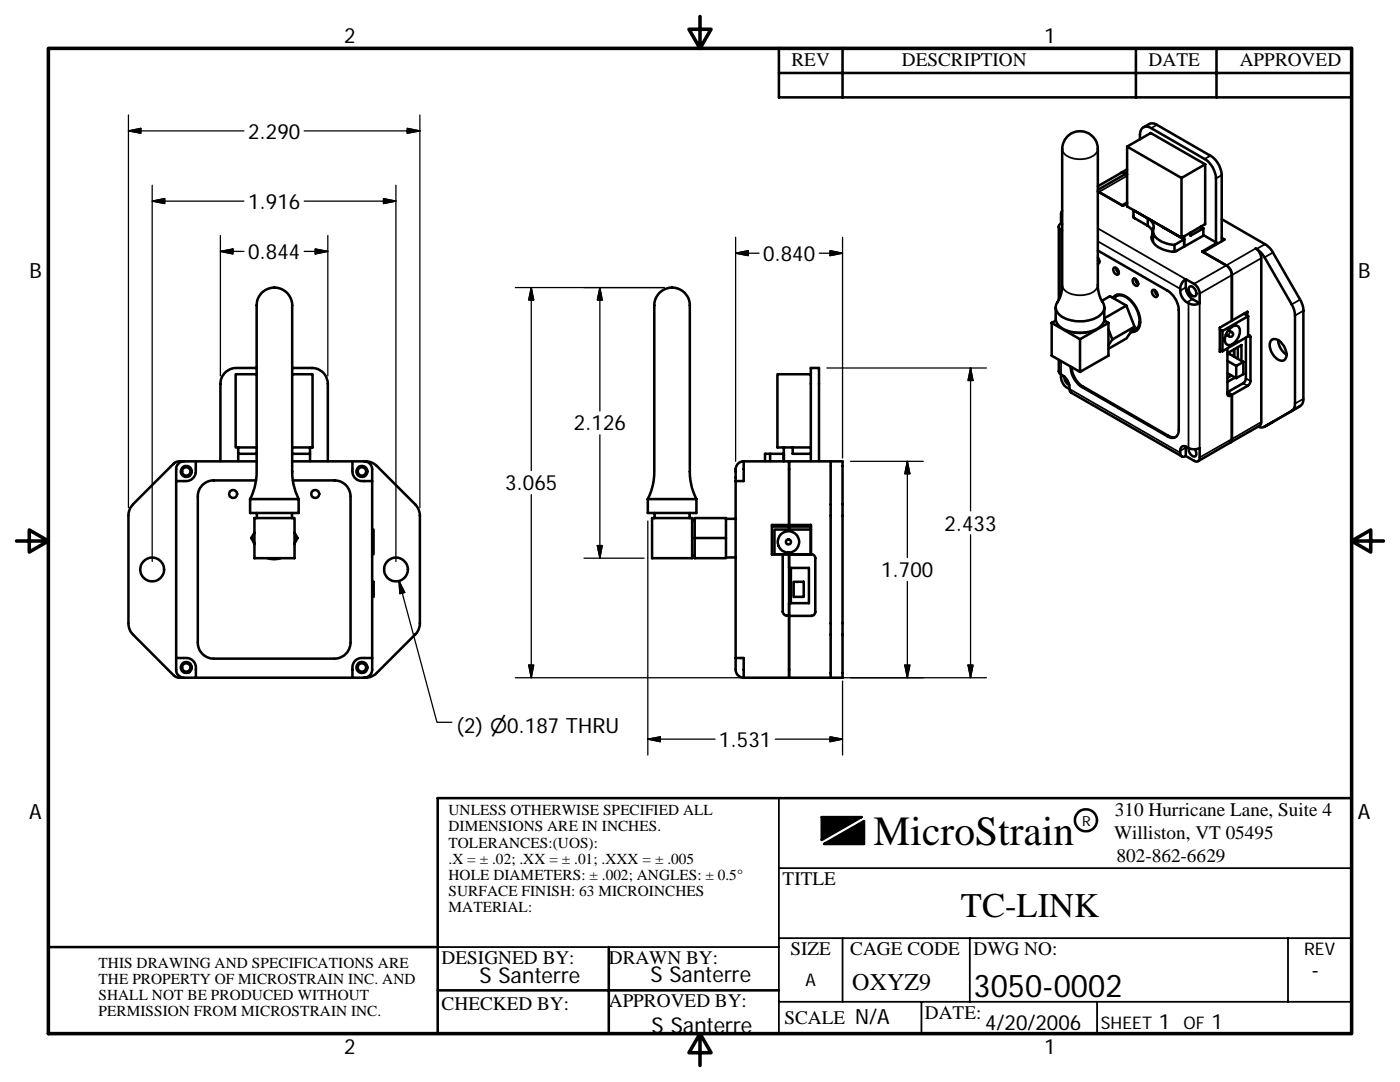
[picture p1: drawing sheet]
<svg xmlns="http://www.w3.org/2000/svg" width="279mm" height="216mm" viewBox="0 0 279 216" stroke-linecap="round" stroke-linejoin="round" font-family="sans-serif">
<g fill="none" stroke="#000" stroke-width=".51">
<path d="M155.4 9.5v9.9h114.3v-9.9M155.4 14.6h114.3M168.1 9.5v9.9M226.7 9.7v9.7M242.8 9.7v9.7M213 27.3a3.5 3.5 0 0 1 3.8-.9 3.5 3.5 0 0 1 2.3 3.3v27.2a7.9 7.9 0 0 0 1.2 4 2.11 2.11 0 0 1-1.2 2.3 7.3 7.3 0 0 1-7.8-.5 1.89 1.89 0 0 1-.1-2.7l.5-1.1 .3-1.5v-27.7a3.7 3.7 0 0 1 1-2.4zM219.1 38.2l.2 .1M219.3 38.3l4.6 2.7 1-.6M219.3 38.3l4.8 2.8 .8-.5M223.7 34.5l.5-.1 .7 .4M223.7 34.5l-4.6 2.7M224.9 34.8h-.5l-5.3 3.1"/>
<path d="M224.9 33.8l-1.2 .7M224.9 29.3v11.9l10.9 6.3M227.5 27.8v-.9a1.38 1.38 0 0 1 .7-1.5 1.38 1.38 0 0 1 1.5 .2l10.7 6.1a4.9 4.9 0 0 1 2.3 3.9v12.7M228.2 25.4l1.3-.7 1.1 .1 11 6.3a4.9 4.9 0 0 1 2.2 3.8v13.3M235.8 35.5v12M240.5 32.8l-10.8-6.3-4.8 2.8 10.9 6.2M240.5 32.8v11.9l-4.7 2.8M240.5 32.8l-4.7 2.7M211.3 45.2v14.6M211.8 44.6a.74 .74 0 0 0-.5 .8 .74 .74 0 0 0 .7 .6M211.8 44.6l.2 .1M212 42l-.2 .7v1.9"/>
<path d="M219.1 51.4a.68 .68 0 0 1 0 1.2M219.1 50l13.9 8a4.9 4.9 0 0 1 2.2 3.9v23.9a1.36 1.36 0 0 1-.6 1.4 1.36 1.36 0 0 1-1.6-.1l-17.1-9.9a4.9 4.9 0 0 1-2.2-4M219.1 51.9l.3 .3M222.1 59.4a1.91 1.91 0 0 1 2.9-.1 5.7 5.7 0 0 1 2.3 6.1l-.6 .7-.9 .2M222.1 59.5a2.47 2.47 0 0 1 3.5 .5 5.6 5.6 0 0 1 1.7 4.8l-.1 .3a2.51 2.51 0 0 1-1.6 1.2M222.3 53.4a.87 .87 0 0 1 .8 .5 .87 .87 0 0 1 0 .9 .92 .92 0 0 1-.8-1.4zM222.7 53.4l.3 .8 .3 .3M222.9 58.8l-.3 .4M226.2 55.6a.89 .89 0 0 1 .8 .5 .89 .89 0 0 1 0 .9 .95 .95 0 0 1-.8-1.4zM226.2 41.9l4.3 2.5M226.2 43l.1 .4 3 1.8 .6 .7 .1 .5M226.2 41.9v1.5"/>
<path d="M226.6 55.6l.1 .6 .5 .5M229.1 45.1v-1.5l7.2 4.2-4.3-2.5M229.1 43.6a1.92 1.92 0 0 1 1.1 1.8l-.1 2.9M230 57.9a.82 .82 0 0 1 .9 .4 .82 .82 0 0 1-.2 1 1.02 1.02 0 0 1-.7-1.4zM230 46.4a2.61 2.61 0 0 0 2.1 3.4l2 .4h.5l5.7-3.2 2.6 1.5M230 46.4l-.1 1.5M230.1 46.4a4.6 4.6 0 0 0 4.3 2.5v1.3M230.4 57.9l.2 .6 .4 .4M234.4 48.9l1.9-1.1v1.4M236.3 47.1v2.1M236.6 55.7a2.79 2.79 0 0 0-.7 3.6 2.79 2.79 0 0 0 3.5 1.2M236.6 55.7v1.7a3 3 0 0 0 1.4 2.3l1.4 .8"/>
<path d="M236.6 55.7l1.7 .9a2.35 2.35 0 0 1 1.1 2v1.9M237.3 57.3a1.13 1.13 0 0 1 1.5 1.3 .52 .52 0 0 1-.4 .5 .52 .52 0 0 1-.6-.3 1.34 1.34 0 0 1-.5-1.5zM239.6 45.2l.6 .4M240.2 45.6l-2.6 1.4v-.6M240.2 45.6v1.4M242.9 48.5l-3 1.7 4.8 2.8a2.49 2.49 0 0 1 1.2 1.9v9.1M242.9 48.5v.2M243.8 47.5l.6 .3-4.3 2.5M243.8 43.7l9 5.2 .5 .5 .5 .6 5.7 9.8 .5 1.1 .1 .7v18.3l-.1 .6-.3 .4-1.9 1.1 .5-.6 .1-.9v-18.2l-.6-1.6-5.4-9.3-.8-1-1-.8a2.49 2.49 0 0 1 1.1 1.9v33.1l-.3 .4-5.9 3.3M51.2 74.7h-4.2v14.6h4.2M51.2 73.4h-4a3.1 3.1 0 0 0-3.2 3.2v15.5M58.3 74.7h4.1v14.6h-4.1"/>
<path d="M58.3 73.4h4a3.1 3.1 0 0 1 3.1 3.2v15.5M161.8 74.7h-6.6v14.6h6.6M209.9 64.4l5.6 3.3M209.9 64.4v6.6l5.6 3.2M210.7 61.3v2.3a2.96 2.96 0 0 0 2.6 2.5 7 7 0 0 0 6.6-1.3l.4-.6 .1-.6M210.7 64l-.8 .4M211.3 71.8v2.5l.5 .4M211.8 74.7a3.1 3.1 0 0 1 1.6 2.9M211.8 74.7a2.76 2.76 0 0 0 1.6 2.9M212.4 75.2a1.59 1.59 0 0 0 1 1.6M213.4 77.6l.1 .4 .3 .3 22.1 12.8M213.9 73.3a5 5 0 0 0 2.2 3.8l17.1 9.9 .8 .2h.7"/>
<path d="M214.2 66.3l1.3 .1 1.3-.1M215.5 67.7l5.7-3.3v6.6l-5.7 3.2M215.5 67.7v6.5M219.9 60l1.6-.9 3.3 1.9-4.4 2.5M220.4 64l.8 .4M220.4 63.6l.2 .5M220.4 61.3v2.3M221.2 65.7l.8 2M222 67.7l-.8 1.2M224.8 61l1.6 4.2-4.4 2.5M226.4 65.2l-1.6 2.3-3.6 2.1M226.9 65.9h-.6"/>
<path d="M227.1 65.4l.1 .1M227.4 64.3l.2 .1M243.4 65.7l.6 .3M243.4 69.7l.6 .4M244 66v4.1M245 72l1.7 1 1.4-.8M245 69.5v9.1v.3l.2 .1 .7-.2M245 70.5l2.8-1.6v3.1M245 70.8l.3-.2 2.8 1.6M245.2 65.9l.7 .4a.51 .51 0 0 1 .1 .7 .51 .51 0 0 1-.7 .2l-.7-.4M245.5 65.6a1.06 1.06 0 0 1 1-.6 1.06 1.06 0 0 1 .9 .7 2.9 2.9 0 0 1-2.2 3.2 1.09 1.09 0 0 1-.7-1.6l.3-.9zM245.7 74.9l-.7 .5"/>
<path d="M245.9 78.8v9l-.4 .5M245.9 64l-2.5 1.4v4.8l.4-.2M246.3 69.7v1.5M246.5 75.3l-1.5 .9M246.7 73v2.5l-1.7-1M247 69.3v2.3M248.1 72.2v2.5l-1.4 .8M248.3 62.6l.8 .5M248.6 67.4v8.3l-.4 .7-3.2 1.9 .9 .5M248.9 63v-.8l-3 1.8M249.1 66.9l.4 .1 .1 .3-.1 8.9-.5 .8-3.1 1.8M249.1 63.1l-5.1 2.9"/>
<path d="M249.1 63.1v4l-5.1 3M253.7 67.9a1.64 1.64 0 0 1 2.4 .9 2.28 2.28 0 0 1 .2 3.1 2.04 2.04 0 0 1-2.4-1.4 2.33 2.33 0 0 1-.2-2.6zM255.1 67.9a3.6 3.6 0 0 0 1.7 2.9M36.7 92.1a1.54 1.54 0 0 0-1.5 1.5v2.4M39.1 92.1v1.5a2.04 2.04 0 0 1-2.4 2.4h-1.5v35.3h1.5a2.01 2.01 0 0 1 2.4 2.3v1.6h31.2v-1.6a1.98 1.98 0 0 1 2.4-2.3h1.6M47.5 89.3v1.3h3.7M47.5 90.6v1.5M49.9 99.6l.9-2.3 .4-2.3v-34.1a3.5 3.5 0 0 1 3.6-3.5 3.5 3.5 0 0 1 3.5 3.5v34.1l.5 2.3 .8 2.3M49.9 99.6v2.8h9.7v-2.8M49.9 99.6h9.7M51.1 95.9h-8.4a3.1 3.1 0 0 0-3.2 3.1v29.2a3.2 3.2 0 0 0 3.2 3.2h24.1a3.2 3.2 0 0 0 3.2-3.2v-29.2a3.2 3.2 0 0 0-3.2-3.1h-8.4M51.2 92.1h-15.9l-.6 .4-8.2 8.1-.6 1.1-.3 1.2v21.5l.3 1.2 .6 1 8.2 8.2 .9 .4h1.1"/>
<path d="M58.3 92.1h14.6l1.3 .2 1 .7 7.6 7.6 .6 .7 .3 .8 .1 .8v21.5l-.3 1.2-.4 .7-8.2 8.3-1.5 .6h-3.1M58.3 90.6h3.6v1.5M61.9 89.3v1.3M70.3 92.1v2a1.99 1.99 0 0 0 2.4 1.9h1.6M72.7 92.1a1.61 1.61 0 0 1 1.6 1.5v40a1.61 1.61 0 0 1-1.6 1.6M129.3 99.6l.9-2.3 .4-2.3v-34.1a3.5 3.5 0 0 1 3.5-3.5 3.5 3.5 0 0 1 3.6 3.5v34.1l.4 2.3 .9 2.3M129.3 99.6v2.8h9.7v-2.8M129.3 99.6h9.7M146.8 96v35.3h1.6v3.9M148.4 92.1a1.61 1.61 0 0 0-1.6 1.5v2.4M148.4 92.1h17.4M148.4 92.1v3.9h-1.6"/>
<path d="M152.7 92.1v-1.5h1v1.5M153.7 90.6h2.7v1.5M156.4 89.3v2.8M157.5 92.1v12.7M158.2 89.3v1.3h3.6M161.8 92.1v-18.7h1.6v18.7M235.8 89.2l.6-.2a3.4 3.4 0 0 0 2.6 .6l.4-.2v1.9a.69 .69 0 0 1-.3 .7 .69 .69 0 0 1-.8-.1l-1.7-.9a.66 .66 0 0 1-.7 .1 .66 .66 0 0 1-.4-.8 1.21 1.21 0 0 1 .3-1.1zM236.6 89.1v1.9M237.3 89.4a1.44 1.44 0 0 0 1.2 1.7 1.02 1.02 0 0 0 0-1.5M245.5 88.3l-6.4 3.7M254 84.2l-1.6 .9 1.6-.9M259.5 81l-7.1 4.1-.5 .2-.8-.2"/>
<path d="M50.7 108.3l.1 .3M50.8 103.4h8v8h-8zM50.8 106.3l-.7 1.1 .7 1.1M51.3 102.4v1M53.4 111.4l1.3 .2 1.3-.2M58.3 102.4v1M58.8 106.3l.6 1.1-.6 1.1M74.3 105.7h.2v4.9h-.2M74.3 116.1h.3v3h-.3M130.1 103.4h8v8h-8zM130.6 102.4v1M137.6 102.4v1"/>
<path d="M138.1 103.9h.5M138.1 110.9h.5M138.6 107.4h6.3v-4h-6.3v8h6.3v-4M144.9 103.5h1.9M144.9 111.2h1.9M154.1 104.8h7.7v5.8h-7.7zM154.1 105.1h7.7M156.2 110.6v11.4l.3 .6 .5 .2h.5v-12.2M157.5 105.1v.6M157.5 110.6v2.7h3.9v7.1h-3.9v14.8M157.8 113.3v7.1M158.4 116.1h2v3h-2z"/>
<path d="M161.8 105.7h-7.2v4.9h7.3l.4 .1 .4 .5v11.1l-.4 .5-.4 .1h-4.4M161.8 104.8v5.8M35.2 131.3v2.3a1.57 1.57 0 0 0 1.5 1.6h2.4M146.8 131.3v2.3a1.61 1.61 0 0 0 1.6 1.6M148.4 135.2h19.7v-43.1h-2.3v43.1M87.4 159.3h182.3v46.9h-182.3zM164 163h7.9l-7.9 4.6zM164.5 168.4l7.9-4.5v4.5zM9.6 189h77.8M87.4 197.6h68M121.5 189v17.2"/>
<circle cx="37.2" cy="94.1" r="1.1"/>
<circle cx="37.2" cy="94.1" r=".83"/>
<circle cx="46.5" cy="98.6" r=".8"/>
<circle cx="62.9" cy="98.6" r=".8"/>
<circle cx="72.2" cy="94.1" r="1.1"/>
<circle cx="72.2" cy="94.1" r=".83"/>
<circle cx="30.4" cy="113.6" r="2.37"/>
<circle cx="79" cy="113.6" r="2.37"/>
<circle cx="157.4" cy="108.1" r=".51"/>
<circle cx="157.4" cy="108.1" r="2.13"/>
<circle cx="37.2" cy="133.2" r="1.1"/>
<circle cx="37.2" cy="133.2" r=".83"/>
<circle cx="72.2" cy="133.2" r="1.1"/>
<circle cx="72.2" cy="133.2" r=".83"/>
<circle cx="216.7" cy="163.7" r="2.2"/>
</g>
<g fill="none" stroke="#000" stroke-width=".36">
<path d="M212 29.7a2.68 2.68 0 0 0 2.6 2 4.2 4.2 0 0 0 4.4-1.5l.1-.5M224.9 34.3l-.4 .3M224.9 35.1l-5.8 3.3M230.9 24.9l-1.2 .7M241.6 31.1l-1.2 .6M243.8 34.9l-1.1 .7M211.8 45.9v12.7M212 56.9a2.64 2.64 0 0 0 2.6 1.9 4.2 4.2 0 0 0 4.4-1.4l.1-.5M219.1 45.6l17.5 10.1M219.1 48.2l16.4 9.4M236.6 57.4l-1.1 .6M238 59.7l-1.1 .6"/>
<path d="M250.6 49.6l-12.3 7M251.7 51.5l-12.3 7.1M252.5 48.7l-1.7 1M254 50.4l-1.6 1M259.5 59.8l-1.7 .9M211.8 72.1v2.6M213.4 77.6l22.1 12.7M213.9 73.3l-.2 .1M216.1 77.1l-.2 .1M237.2 60.5v28.9M239.4 60.5v28.9M245 78.6l.5 .4"/>
<path d="M245.9 66.3a.59 .59 0 0 0-.6 .9M248.1 76.5l.9 .5M248.6 75.5l1 .5M249.1 67l.5 .3M260.1 79.6l-1.7 .9M260.1 62l-1.7 1M233.2 87l-.2 .1M236.6 89.3l-1.1 .7M251.7 84.2l-12.3 7.1M155.4 159.3v46.9M155.4 173.2h114.3M87.4 189h68"/>
<path d="M155.4 199.9h114.3M155.4 187.2h114.3M168.1 187.2v12.7M183.9 199.9v6.3M193.5 187.2v12.7M218.9 199.9v6.3M257 187.2v12.7"/>
</g>
<path d="M164 163h7.9l-7.9 4.6zM164.5 168.4l7.9-4.5v4.5z" fill="#000" stroke="#000" stroke-width=".2"/>
<path d="M9.7 9.7h260v196.5h-260zM139.7 3.3v6.4l-2.2-3.9h4.4l-2.2 3.9M3.3 107.9h6.4l-3.9-2.2v4.5l3.9-2.3M269.7 107.9l3.9 2.3v-4.5l-3.9 2.2h6.4M139.7 206.2l2.2 3.9h-4.4l2.2-3.9v6.4" fill="none" stroke="#000" stroke-width=".71"/>
<g fill="none" stroke="#000" stroke-width=".25">
<path d="M25.6 26.1l2.5-.5v1zM25.6 26.1h23.1M25.6 22.9v78.4M30.4 37v75M60.7 26.1h23.1M76.5 39.6l2.5 .5-2.5 .5zM79 37v75M81.3 25.6l2.5 .5-2.5 .5zM83.8 22.9v78.4M30.4 40.1l2.5-.5v1zM30.4 40.1h18.3M44 50.2l2.5-.5v1z"/>
<path d="M44 50.2h4.7M44 47v28M60.7 50.2h4.7M60.7 40.1h18.3M62.9 49.7l2.5 .5-2.5 .5zM65.4 47v28M102.8 57.4h29.7M106 57.4l.5 2.5h-1zM106 57.4v36.5M119.7 57.4l.5 2.5h-1zM119.7 57.4v24.6M146.8 50.5l2.5-.5v1z"/>
<path d="M146.8 50.5h4.7M146.8 47.3v44.8M163.5 50.5h4.6M165.7 50l2.4 .5-2.4 .5zM168.1 47.3v44.1M165 73.4h31.9M193.7 73.4l.5 2.5h-1zM193.7 73.4v28.5M106 98.7v36.5M119.7 86.8v24.6M169.8 92.1h14.5M181.1 92.1l.5 2.4h-1z"/>
<path d="M181.1 92.1v19.2M79.6 115.9l1.2 2.3-1 .3zM80.3 118.3l-.7-2.4 7.6 28.2h3M116.5 111.4h12M119.2 108.9h1l-.5 2.5zM129.3 104v46.7M181.1 116v19.2M193.7 106.7v28.5M102.8 135.2h53.1M105.5 132.7h1l-.5 2.5zM167.4 135.2h29.5M168.1 135.9v14.8"/>
<path d="M180.6 132.7h1l-.5 2.5zM193.2 132.7h1l-.5 2.5zM129.3 147.5l2.5-.5v1zM129.3 147.5h13.4M154.7 147.5h13.4M165.7 147l2.4 .5-2.4 .5z"/>
</g>
<g fill="#000" stroke="#000" stroke-width=".25">
<path d="M25.6 26.1l2.5-.5v1zM30.4 40.1l2.5-.5v1zM81.3 25.6l2.5 .5-2.5 .5zM44 50.2l2.5-.5v1zM62.9 49.7l2.5 .5-2.5 .5zM76.5 39.6l2.5 .5-2.5 .5zM106 57.4l.5 2.5h-1zM119.7 57.4l.5 2.5h-1zM146.8 50.5l2.5-.5v1zM165.7 50l2.4 .5-2.4 .5zM193.7 73.4l.5 2.5h-1zM181.1 92.1l.5 2.4h-1z"/>
<path d="M79.6 115.9l1.2 2.3-1 .3zM119.2 108.9h1l-.5 2.5zM105.5 132.7h1l-.5 2.5zM180.6 132.7h1l-.5 2.5zM193.2 132.7h1l-.5 2.5zM129.3 147.5l2.5-.5v1zM165.7 147l2.4 .5-2.4 .5z"/>
</g>
<text font-size="8.3" x="174.3" y="168.7">MicroStrain</text>
<text font-size="6.9" x="191.8" y="182.9">TC-LINK</text>
<text font-size="6.3" x="194.3" y="199">3050-0002</text>
<text font-size="4.8" x="170.1" y="197.5">OXYZ9</text>
<g font-size="4.4">
<text x="95.7" y="196.1">S Santerre</text>
<text x="129.8" y="195.9">S Santerre</text>
<text x="130" y="206.2">S Santerre</text>
</g>
<g font-size="4.2">
<text x="68.7" y="8.6">2</text>
<text x="208.4" y="8.6">1</text>
<text x="49.5" y="27.6">2.290</text>
<text x="49.5" y="41.7">1.916</text>
<text x="49.5" y="51.7">0.844</text>
<text x="152.3" y="52">0.840</text>
<text x="5.9" y="55.5">B</text>
<text x="271" y="55.5">B</text>
<text x="114.5" y="85.9">2.126</text>
<text x="100.8" y="97.8">3.065</text>
<text x="188.5" y="105.9">2.433</text>
<text x="175.9" y="115.1">1.700</text>
<text x="91" y="146.3">(2) ⌀0.187 THRU</text>
<text x="143.5" y="149">1.531</text>
<text x="5.8" y="163.4">A</text>
<text x="271" y="163.4">A</text>
<text x="261.8" y="195">-</text>
<text x="196.6" y="205.6">4/20/2006</text>
<text x="231.3" y="205.4">1</text>
<text x="241.8" y="205.4">1</text>
<text x="68.7" y="210.3">2</text>
<text x="208.4" y="210.3">1</text>
</g>
<g font-size="3.8">
<text x="158" y="13.1">REV</text>
<text x="180" y="13.2">DESCRIPTION</text>
<text x="229.2" y="13.2">DATE</text>
<text x="247.4" y="13.2">APPROVED</text>
<text x="222.4" y="167.4">Williston, VT 05495</text>
<text x="222.5" y="162.9">310 Hurricane Lane, Suite 4</text>
<text x="222.8" y="172">802-862-6629</text>
<text x="156.2" y="176.5">TITLE</text>
<text x="157.7" y="190.5">SIZE</text>
<text x="169.7" y="190.5">CAGE CODE</text>
<text x="194.3" y="190.5">DWG NO:</text>
<text x="88.1" y="192.3">DESIGNED BY:</text>
<text x="121.5" y="192.4">DRAWN BY:</text>
<text x="88.1" y="201.5">CHECKED BY:</text>
<text x="121.5" y="201">APPROVED BY:</text>
<text x="184.6" y="203.4">DATE:</text>
<text x="156.5" y="204.3">SCALE N/A</text>
</g>
<g font-size="3.5">
<text x="260.3" y="190.5">REV</text>
<text x="160.7" y="196.7">A</text>
<text x="219.7" y="205.4">SHEET</text>
<text x="236.2" y="205.4">OF</text>
</g>
<g font-size="3.1">
<text x="89.5" y="162.7">UNLESS OTHERWISE SPECIFIED ALL</text>
<text x="89.5" y="165.9">DIMENSIONS ARE IN INCHES.</text>
<text x="89.5" y="169.1">TOLERANCES:(UOS):</text>
<text x="89.5" y="172.3">.X = ± .02; .XX = ± .01; .XXX = ± .005</text>
<text x="89.5" y="175.6">HOLE DIAMETERS: ± .002; ANGLES: ± 0.5°</text>
<text x="89.5" y="178.8">SURFACE FINISH: 63 MICROINCHES</text>
<text x="89.5" y="182">MATERIAL:</text>
<text x="19.7" y="193.2">THIS DRAWING AND SPECIFICATIONS ARE</text>
<text x="19.7" y="196.4">THE PROPERTY OF MICROSTRAIN INC. AND</text>
<text x="19.7" y="199.6">SHALL NOT BE PRODUCED WITHOUT</text>
<text x="19.7" y="202.8">PERMISSION FROM MICROSTRAIN INC.</text>
</g>
<text font-size="2.8" x="215.9" y="164.7">R</text>
</svg>
